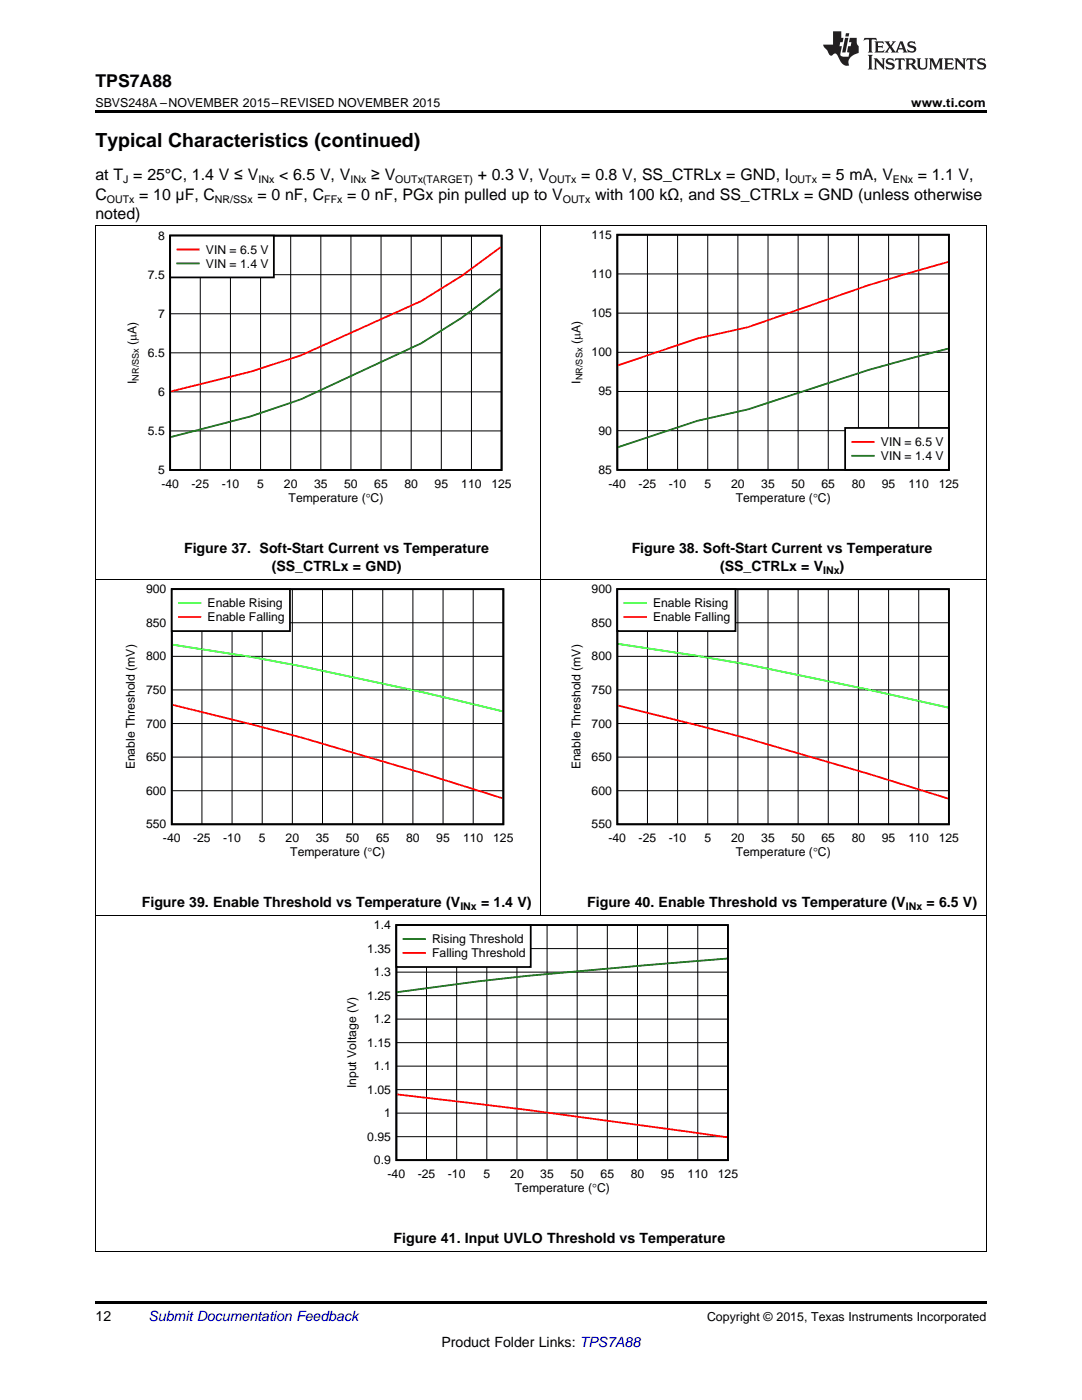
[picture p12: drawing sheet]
<svg xmlns="http://www.w3.org/2000/svg" width="216mm" height="279mm" viewBox="0 0 216 279" stroke-linecap="round" stroke-linejoin="round" font-family="sans-serif">
<path d="M19 249.8h.2zM196.7 249.8h.1zM19 259.7h177.8v.5h-177.8z" fill="#000"/>
<path d="M19.1 182.7v67.1M196.8 182.7v67.1M19 249.7h177.8" fill="none" stroke="#000" stroke-width=".2"/>
<path d="M68.7 183.7h78.5v54.7h-78.5z" fill-rule="evenodd" fill="#fff"/>
<path d="M79.1 184.6h66.1v46.9h-66.1z" fill="none" stroke="#000" stroke-width=".35"/>
<g fill="none" stroke="#000" stroke-width=".2">
<path d="M79.1 198.7h66.2M79.1 194h66.2M79.1 189.3h66.2M85.1 184.6v46.9M91.1 184.6v46.9M97.1 184.6v46.9M103.1 184.6v46.9M109.2 184.6v46.9M115.2 184.6v46.9M121.2 184.6v46.9M127.2 184.6v46.9M133.2 184.6v46.9"/>
<path d="M139.2 184.6v46.9M79.1 217.5h66.2M79.1 212.8h66.2M79.1 208.1h66.2M79.1 203.4h66.2M79.1 226.8h66.2M79.1 222.1h66.2"/>
</g>
<path d="M145.1 191.3a1714.4 1714.4 0 0 0-50 4.6l-15.8 2.1" fill="none" stroke="#008000" stroke-width=".35"/>
<path d="M79.3 218.4a1901.6 1901.6 0 0 1 65.8 8.6" fill="none" stroke="#f00" stroke-width=".35"/>
<path d="M79.1 184.6h26.8v8.4h-26.8z" fill-rule="evenodd" fill="#fff"/>
<path d="M79.1 184.6h26.8v8.4h-26.8z" fill="none" stroke="#000" stroke-width=".35"/>
<path d="M80.5 187.4h4.3" fill="none" stroke="#008000" stroke-width=".35"/>
<path d="M80.5 190.2h4.3" fill="none" stroke="#f00" stroke-width=".35"/>
<path d="M19.1 115.7v67.1M107.9 115.7v67.1M196.8 115.7v67.1M19 182.7h177.8" fill="none" stroke="#000" stroke-width=".2"/>
<path d="M24.6 116.7h77.8v54.7h-77.8z" fill-rule="evenodd" fill="#fff"/>
<path d="M34.3 117.6h66.1v46.9h-66.1z" fill="none" stroke="#000" stroke-width=".35"/>
<g fill="none" stroke="#000" stroke-width=".2">
<path d="M40.3 117.6v46.9M46.3 117.6v46.9M52.3 117.6v46.9M58.3 117.6v46.9M64.4 117.6v46.9M70.4 117.6v46.9M76.4 117.6v46.9M82.4 117.6v46.9M88.4 117.6v46.9M94.4 117.6v46.9M34.3 137.7h66.1M34.3 131h66.1"/>
<path d="M34.3 124.3h66.1M34.3 157.8h66.1M34.3 151.1h66.1M34.3 144.4h66.1"/>
</g>
<path d="M34.4 128.7a619.8 619.8 0 0 1 65.9 13.3" fill="none" stroke="#0f0" stroke-width=".35"/>
<path d="M34.4 140.7a760 760 0 0 1 65.9 18.6" fill="none" stroke="#f00" stroke-width=".35"/>
<path d="M34.3 117.6h23.6v8.3h-23.6z" fill-rule="evenodd" fill="#fff"/>
<path d="M34.3 117.6h23.6v8.3h-23.6z" fill="none" stroke="#000" stroke-width=".35"/>
<path d="M35.7 120.4h4.3" fill="none" stroke="#0f0" stroke-width=".35"/>
<path d="M35.7 123.1h4.3" fill="none" stroke="#f00" stroke-width=".35"/>
<path d="M113.5 116.7h77.8v54.7h-77.8z" fill-rule="evenodd" fill="#fff"/>
<path d="M123.2 117.6h66.1v46.9h-66.1z" fill="none" stroke="#000" stroke-width=".35"/>
<g fill="none" stroke="#000" stroke-width=".2">
<path d="M129.2 117.6v46.9M135.2 117.6v46.9M141.2 117.6v46.9M147.2 117.6v46.9M153.3 117.6v46.9M159.3 117.6v46.9M165.3 117.6v46.9M171.3 117.6v46.9M177.3 117.6v46.9M183.3 117.6v46.9M123.2 137.7h66.1M123.2 131h66.1"/>
<path d="M123.2 124.3h66.1M123.2 157.8h66.1M123.2 151.1h66.1M123.2 144.4h66.1"/>
</g>
<path d="M123.3 128.5a574.8 574.8 0 0 1 58 10.9l7.9 1.8" fill="none" stroke="#0f0" stroke-width=".35"/>
<path d="M123.3 140.8a827.1 827.1 0 0 1 65.9 18.6" fill="none" stroke="#f00" stroke-width=".35"/>
<path d="M123.2 117.6h23.6v8.3h-23.6z" fill-rule="evenodd" fill="#fff"/>
<path d="M123.2 117.6h23.6v8.3h-23.6z" fill="none" stroke="#000" stroke-width=".35"/>
<path d="M124.6 120.4h4.3" fill="none" stroke="#0f0" stroke-width=".35"/>
<path d="M124.6 123.1h4.3" fill="none" stroke="#f00" stroke-width=".35"/>
<path d="M19.1 45v70.7M107.9 45v70.7M196.8 45v70.7M19 115.7h177.8" fill="none" stroke="#000" stroke-width=".2"/>
<path d="M24.9 46.1h77.1v54.6h-77.1z" fill-rule="evenodd" fill="#fff"/>
<path d="M34 47h66.1v46.8h-66.1z" fill="none" stroke="#000" stroke-width=".35"/>
<g fill="none" stroke="#000" stroke-width=".2">
<path d="M34 54.8h66.1M40 47v46.8M46 47v46.8M52 47v46.8M58 47v46.8M64 47v46.8M70 47v46.8M76 47v46.8M82 47v46.8M88.1 47v46.8M94.1 47v46.8M34 78.2h66.1"/>
<path d="M34 70.4h66.1M34 62.6h66.1M34 86h66.1"/>
</g>
<path d="M99.9 49.3l-7.8 5.8-8 5-24.1 10.8-10 3.3-15.9 3.9" fill="none" stroke="#f00" stroke-width=".35"/>
<path d="M99.9 57.6l-7.8 5.9-8 5-24.1 11.2-10 3.4-15.9 4.1" fill="none" stroke="#008000" stroke-width=".35"/>
<path d="M34 47h20.6v8.4h-20.6z" fill-rule="evenodd" fill="#fff"/>
<path d="M34 47h20.6v8.4h-20.6z" fill="none" stroke="#000" stroke-width=".35"/>
<path d="M35.4 49.8h4.3" fill="none" stroke="#f00" stroke-width=".35"/>
<path d="M35.4 52.6h4.3" fill="none" stroke="#008000" stroke-width=".35"/>
<path d="M113.5 45.9h77.8v54.8h-77.8z" fill-rule="evenodd" fill="#fff"/>
<path d="M123.2 46.8h66.1v47h-66.1z" fill="none" stroke="#000" stroke-width=".35"/>
<g fill="none" stroke="#000" stroke-width=".2">
<path d="M123.2 54.7h66.1M129.2 46.8v47M135.2 46.8v47M141.2 46.8v47M147.2 46.8v47M153.3 46.8v47M159.3 46.8v47M165.3 46.8v47M171.3 46.8v47M177.3 46.8v47M183.3 46.8v47M123.2 78.1h66.1"/>
<path d="M123.2 70.3h66.1M123.2 62.5h66.1M123.2 86h66.1"/>
</g>
<path d="M189.2 52.3l-15.9 4.6-24.1 8.4-10 2.2-15.9 5.4" fill="none" stroke="#f00" stroke-width=".35"/>
<path d="M189.2 69.6l-15.9 4.2-24.1 7.9-10 2.3-15.9 5.2" fill="none" stroke="#008000" stroke-width=".35"/>
<path d="M168.6 85.4h20.7v8.4h-20.7z" fill-rule="evenodd" fill="#fff"/>
<path d="M168.6 85.4h20.7v8.4h-20.7z" fill="none" stroke="#000" stroke-width=".35"/>
<path d="M170.1 88.2h4.2" fill="none" stroke="#f00" stroke-width=".35"/>
<path d="M170.1 91h4.2" fill="none" stroke="#008000" stroke-width=".35"/>
<path d="M19 45h177.8" fill="none" stroke="#000" stroke-width=".2"/>
<path d="M19 22h177.8v.5h-177.8z" fill="#000"/>
<g fill="#231f20">
<path d="M172.5 7.6l-.1 .5 .4-.2h.6v.1v2.1l-.2 .4h.9l-.2-.4v-2.1l.1-.1h.5l.5 .2-.2-.5zM174.5 8.3l.2 .3v1.5l-.2 .4h1.8l.2-.6a1.04 1.04 0 0 1-1.3 .2v-.7h.6l.3 .2v-.6l-.3 .2h-.6v-.6l.8-.1 .4 .3-.2-.5zM176.5 8.3l.9 1.1-.9 1.1h.8l-.2-.2 .4-.7 .5 .7-.2 .2h1.5l-.2-.2 .2-.4h.9l.1 .4-.2 .2h1l-.3-.3-.7-1.9h-.5l-.9 2-.8-1 .9-1h-.8l.1 .3-.4 .5-.3-.6 .1-.2zM179.7 8.6l.4 1h-.7zM181.3 8.4a.63 .63 0 0 0-.2 .7 .63 .63 0 0 0 .6 .4l.6 .2 .1 .2a.75 .75 0 0 1-.7 .4 .75 .75 0 0 1-.6-.5l.1 .7 .1-.1a1.11 1.11 0 0 0 1.5-.6 1.13 1.13 0 0 0-1.2-.8l-.1-.4a1.04 1.04 0 0 1 1.2 .2l-.2-.5-.2 .1-.4-.2zM173.2 10.9l.2 .4v2.2l-.2 .4h1l-.3-.4v-2.2l.3-.4zM174.3 11.6l.3 .4v1.5l-.3 .4h.8l-.2-.4v-1.3l1.5 1.7v-1.9l.2-.4h-.7l.2 .4v.9l-1.1-1.3zM177 11.8a.62 .62 0 0 0-.2 .7 .62 .62 0 0 0 .6 .4l.6 .1 .1 .3a.76 .76 0 0 1-.7 .3 .76 .76 0 0 1-.7-.4l.2 .7 .1-.1a1.11 1.11 0 0 0 1.5-.6 1.13 1.13 0 0 0-1.2-.8l-.1-.4a1.04 1.04 0 0 1 1.2 .2l-.2-.6-.2 .1-.5-.1zM178.7 11.6l-.2 .6a.61 .61 0 0 1 .8-.3v1.6l-.2 .4h.9l-.2-.4v-1.6a.63 .63 0 0 1 .7 .3l-.1-.6zM180.6 11.6l.3 .4v1.5l-.3 .4h1l-.2-.2-.1-.8 .6 .2a.76 .76 0 0 0 1.2 .7l-1-1a.58 .58 0 0 0 .6-.5 .58 .58 0 0 0-.5-.6zM181.4 11.9h.1a.45 .45 0 0 1 .5 .1 .45 .45 0 0 1 .1 .5l-.8 .2zM182.9 11.6l.2 .2a2.17 2.17 0 0 0 .3 1.9 .99 .99 0 0 0 1.6-.6v-1.1l.2-.4h-.7l.2 .2a1.92 1.92 0 0 1-.2 1.8 .6 .6 0 0 1-.9-.5v-1.1l.2-.4zM185.4 11.6l.2 .4v1.5l-.2 .4h.7l-.2-.4v-1.4l.8 1.8 .8-1.8v1.4l-.2 .4h.9l-.2-.4v-1.5l.2-.4h-.8l-.6 1.5-.6-1.5zM188.4 11.6l.2 .4v1.5l-.2 .4h1.8l.1-.6a1.04 1.04 0 0 1-1.2 .1v-.6h.5l.4 .2v-.6l-.4 .2h-.5v-.7h.8l.3 .3-.1-.6zM190.5 11.6l.2 .4v1.5l-.2 .4h.7l-.2-.4v-1.3l1.5 1.7v-1.9l.2-.4h-.7l.2 .4v.9l-1.1-1.3zM192.9 11.6l-.1 .6a.61 .61 0 0 1 .7-.3l.1 1.6-.3 .4h1l-.3-.4 .1-1.6a.63 .63 0 0 1 .7 .3l-.1-.6zM195.2 11.8a.62 .62 0 0 0-.2 .7 .62 .62 0 0 0 .6 .4l.6 .1 .1 .3a.76 .76 0 0 1-.7 .3 .76 .76 0 0 1-.6-.4l.1 .7 .1-.1a1.11 1.11 0 0 0 1.6-.6 1.13 1.13 0 0 0-1.3-.8l-.1-.4a1.04 1.04 0 0 1 1.2 .2l-.1-.6-.2 .1-.5-.1z"/>
<path d="M166.2 6.3v2.6h-1.9v.4l.8 .9a.91 .91 0 0 0 1 .8 .56 .56 0 0 1 .5-.3 .56 .56 0 0 1 .5 .3l.4 .8a1.53 1.53 0 0 0 1.9 1.2 1.54 1.54 0 0 1 1-2.1l.9-.3v-1.4a1.52 1.52 0 0 1-.4-1.6h-1.3l-.2 .8h.5l-.2 .8h-.5l-.1 1v.2l.4 .1-.2 .8a1.93 1.93 0 0 1-1.6-.3l.3-1.8h-.5l.2-.8h.4l.2-.8h-.4v-1.3zM168.6 7.6l-.6 2.9h.7l.6-2.9zM168.8 6.6l-.1 .7h.6l.2-.7z"/>
</g>
<text font-size="3.9" x="19" y="29.3">Typical Characteristics (continued)</text>
<text font-size="3.5" x="19" y="17.3">TPS7A88</text>
<g font-size="3.2">
<text x="19" y="36">at T = 25°C, 1.4 V ≤ V</text>
<text x="55.7" y="36">&lt; 6.5 V, V</text>
<text x="74" y="36">≥ V</text>
<text x="95.3" y="36">+ 0.3 V, V</text>
<text x="116" y="36">= 0.8 V, SS_CTRLx = GND, I</text>
<text x="164" y="36">= 5 mA, V</text>
<text x="183.1" y="36">= 1.1 V,</text>
<text x="19" y="39.9">C</text>
<text x="27.8" y="39.9">= 10 μF, C</text>
<text x="51.4" y="39.9">= 0 nF, C</text>
<text x="69.3" y="39.9">= 0 nF, PGx pin pulled up to V</text>
<text x="118.7" y="39.9">with 100 kΩ, and SS_CTRLx = GND (unless otherwise</text>
<text x="19" y="43.7">noted)</text>
</g>
<g font-size="2.8">
<text x="36.7" y="110.3">Figure 37. Soft-Start Current vs Temperature</text>
<text x="54.2" y="114">(SS_CTRLx = GND)</text>
<text x="126" y="110.3">Figure 38. Soft-Start Current vs Temperature</text>
<text x="143.7" y="114">(SS_CTRLx = V</text>
<text x="167.5" y="114">)</text>
<text x="28.3" y="181">Figure 39. Enable Threshold vs Temperature (V</text>
<text x="96" y="181">= 1.4 V)</text>
<text x="117.2" y="181">Figure 40. Enable Threshold vs Temperature (V</text>
<text x="184.9" y="181">= 6.5 V)</text>
<text x="78.5" y="248">Figure 41. Input UVLO Threshold vs Temperature</text>
<text x="19" y="263.6">12</text>
<text x="88.1" y="268.9">Product Folder Links: TPS7A88</text>
</g>
<text font-size="2.8" fill="#0000c8" x="29.6" y="263.6">Submit Documentation Feedback</text>
<g font-size="2.5">
<text x="19" y="21.4">SBVS248A –NOVEMBER 2015–REVISED NOVEMBER 2015</text>
<text x="181.8" y="21.4">www.ti.com</text>
<text x="141.1" y="263.6">Copyright © 2015, Texas Instruments Incorporated</text>
</g>
<g font-size="2.4">
<text x="31.5" y="47.8">8</text>
<text x="118.1" y="47.6">115</text>
<text x="41.1" y="50.6">VIN = 6.5 V</text>
<text x="41.1" y="53.4">VIN = 1.4 V</text>
<text x="29.5" y="55.6">7.5</text>
<text x="118.1" y="55.5">110</text>
<text x="31.5" y="63.4">7</text>
<text x="118.1" y="63.3">105</text>
<text x="27.3" y="68.8" transform="rotate(-90 27.3 68.8)">(PA)</text>
<text x="29.5" y="71.2">6.5</text>
<text x="115.8" y="68.7" transform="rotate(-90 115.8 68.7)">(PA)</text>
<text x="118.1" y="71.1">100</text>
<text x="27.3" y="76.6" transform="rotate(-90 27.3 76.6)">I</text>
<text x="115.8" y="76.5" transform="rotate(-90 115.8 76.5)">I</text>
<text x="31.5" y="79">6</text>
<text x="119.4" y="78.9">95</text>
<text x="29.5" y="86.8">5.5</text>
<text x="119.4" y="86.8">90</text>
<text x="175.8" y="89">VIN = 6.5 V</text>
<text x="31.5" y="94.6">5</text>
<text x="119.4" y="94.6">85</text>
<text x="175.8" y="91.8">VIN = 1.4 V</text>
<text x="32.2" y="97.4">-40</text>
<text x="38.2" y="97.4">-25</text>
<text x="44.2" y="97.4">-10</text>
<text x="51.3" y="97.4">5</text>
<text x="56.7" y="97.4">20</text>
<text x="57.6" y="100.1">Temperature (qC)</text>
<text x="62.7" y="97.4">35</text>
<text x="68.7" y="97.4">50</text>
<text x="74.7" y="97.4">65</text>
<text x="80.7" y="97.4">80</text>
<text x="86.7" y="97.4">95</text>
<text x="92" y="97.4">110</text>
<text x="98.1" y="97.4">125</text>
<text x="121.4" y="97.3">-40</text>
<text x="127.4" y="97.3">-25</text>
<text x="133.4" y="97.3">-10</text>
<text x="140.6" y="97.3">5</text>
<text x="145.9" y="97.3">20</text>
<text x="146.8" y="100.1">Temperature (qC)</text>
<text x="151.9" y="97.3">35</text>
<text x="157.9" y="97.3">50</text>
<text x="163.9" y="97.3">65</text>
<text x="169.9" y="97.3">80</text>
<text x="176" y="97.3">95</text>
<text x="181.3" y="97.3">110</text>
<text x="187.3" y="97.3">125</text>
<text x="29.2" y="118.4">900</text>
<text x="118.1" y="118.4">900</text>
<text x="29.2" y="125.1">850</text>
<text x="41.4" y="121.2">Enable Rising</text>
<text x="41.4" y="124">Enable Falling</text>
<text x="118.1" y="125.1">850</text>
<text x="130.3" y="121.2">Enable Rising</text>
<text x="130.3" y="124">Enable Falling</text>
<text x="29.2" y="131.8">800</text>
<text x="118.1" y="131.8">800</text>
<text x="29.2" y="138.5">750</text>
<text x="118.1" y="138.5">750</text>
<text x="29.2" y="145.2">700</text>
<text x="118.1" y="145.2">700</text>
<text x="26.9" y="153.5" transform="rotate(-90 26.9 153.5)">Enable Threshold (mV)</text>
<text x="29.2" y="151.9">650</text>
<text x="115.8" y="153.5" transform="rotate(-90 115.8 153.5)">Enable Threshold (mV)</text>
<text x="118.1" y="151.9">650</text>
<text x="29.2" y="158.6">600</text>
<text x="118.1" y="158.6">600</text>
<text x="29.2" y="165.3">550</text>
<text x="118.1" y="165.3">550</text>
<text x="32.5" y="168.1">-40</text>
<text x="38.5" y="168.1">-25</text>
<text x="44.5" y="168.1">-10</text>
<text x="51.7" y="168.1">5</text>
<text x="57" y="168.1">20</text>
<text x="57.9" y="170.9">Temperature (qC)</text>
<text x="63" y="168.1">35</text>
<text x="69" y="168.1">50</text>
<text x="75" y="168.1">65</text>
<text x="81" y="168.1">80</text>
<text x="87.1" y="168.1">95</text>
<text x="92.4" y="168.1">110</text>
<text x="98.4" y="168.1">125</text>
<text x="121.4" y="168.1">-40</text>
<text x="127.4" y="168.1">-25</text>
<text x="133.4" y="168.1">-10</text>
<text x="140.6" y="168.1">5</text>
<text x="145.9" y="168.1">20</text>
<text x="146.8" y="170.9">Temperature (qC)</text>
<text x="151.9" y="168.1">35</text>
<text x="157.9" y="168.1">50</text>
<text x="163.9" y="168.1">65</text>
<text x="169.9" y="168.1">80</text>
<text x="176" y="168.1">95</text>
<text x="181.3" y="168.1">110</text>
<text x="187.3" y="168.1">125</text>
<text x="74.6" y="185.4">1.4</text>
<text x="73.3" y="190.1">1.35</text>
<text x="86.2" y="188.3">Rising Threshold</text>
<text x="86.2" y="191">Falling Threshold</text>
<text x="74.6" y="194.8">1.3</text>
<text x="73.3" y="199.5">1.25</text>
<text x="73.3" y="208.9">1.15</text>
<text x="74.6" y="204.2">1.2</text>
<text x="74.6" y="213.6">1.1</text>
<text x="71.1" y="217.2" transform="rotate(-90 71.1 217.2)">Input Voltage (V)</text>
<text x="73.3" y="218.3">1.05</text>
<text x="73.3" y="227.6">0.95</text>
<text x="76.7" y="222.9">1</text>
<text x="74.6" y="232.3">0.9</text>
<text x="77.3" y="235.1">-40</text>
<text x="83.3" y="235.1">-25</text>
<text x="89.4" y="235.1">-10</text>
<text x="96.5" y="235.1">5</text>
<text x="101.8" y="235.1">20</text>
<text x="102.7" y="237.9">Temperature (qC)</text>
<text x="107.8" y="235.1">35</text>
<text x="113.8" y="235.1">50</text>
<text x="119.8" y="235.1">65</text>
<text x="125.9" y="235.1">80</text>
<text x="131.9" y="235.1">95</text>
<text x="137.2" y="235.1">110</text>
<text x="143.2" y="235.1">125</text>
</g>
<g font-size="2.1">
<text x="21.3" y="40.5">OUTx</text>
<text x="24.6" y="36.6">J</text>
<text x="42.9" y="40.5">NR/SSx</text>
<text x="51.6" y="36.6">INx</text>
<text x="64.7" y="40.5">FFx</text>
<text x="69.9" y="36.6">INx</text>
<text x="78.9" y="36.6">OUTx(TARGET)</text>
<text x="109.5" y="36.6">OUTx</text>
<text x="112.3" y="40.5">OUTx</text>
<text x="157.5" y="36.6">OUTx</text>
<text x="178.2" y="36.6">ENx</text>
<text x="164.3" y="114.5">INx</text>
<text x="91.9" y="181.6">INx</text>
<text x="180.8" y="181.6">INx</text>
</g>
<g font-size="1.8">
<text x="27.7" y="75.9" transform="rotate(-90 27.7 75.9)">NR/SSx</text>
<text x="116.2" y="75.9" transform="rotate(-90 116.2 75.9)">NR/SSx</text>
</g>
</svg>
